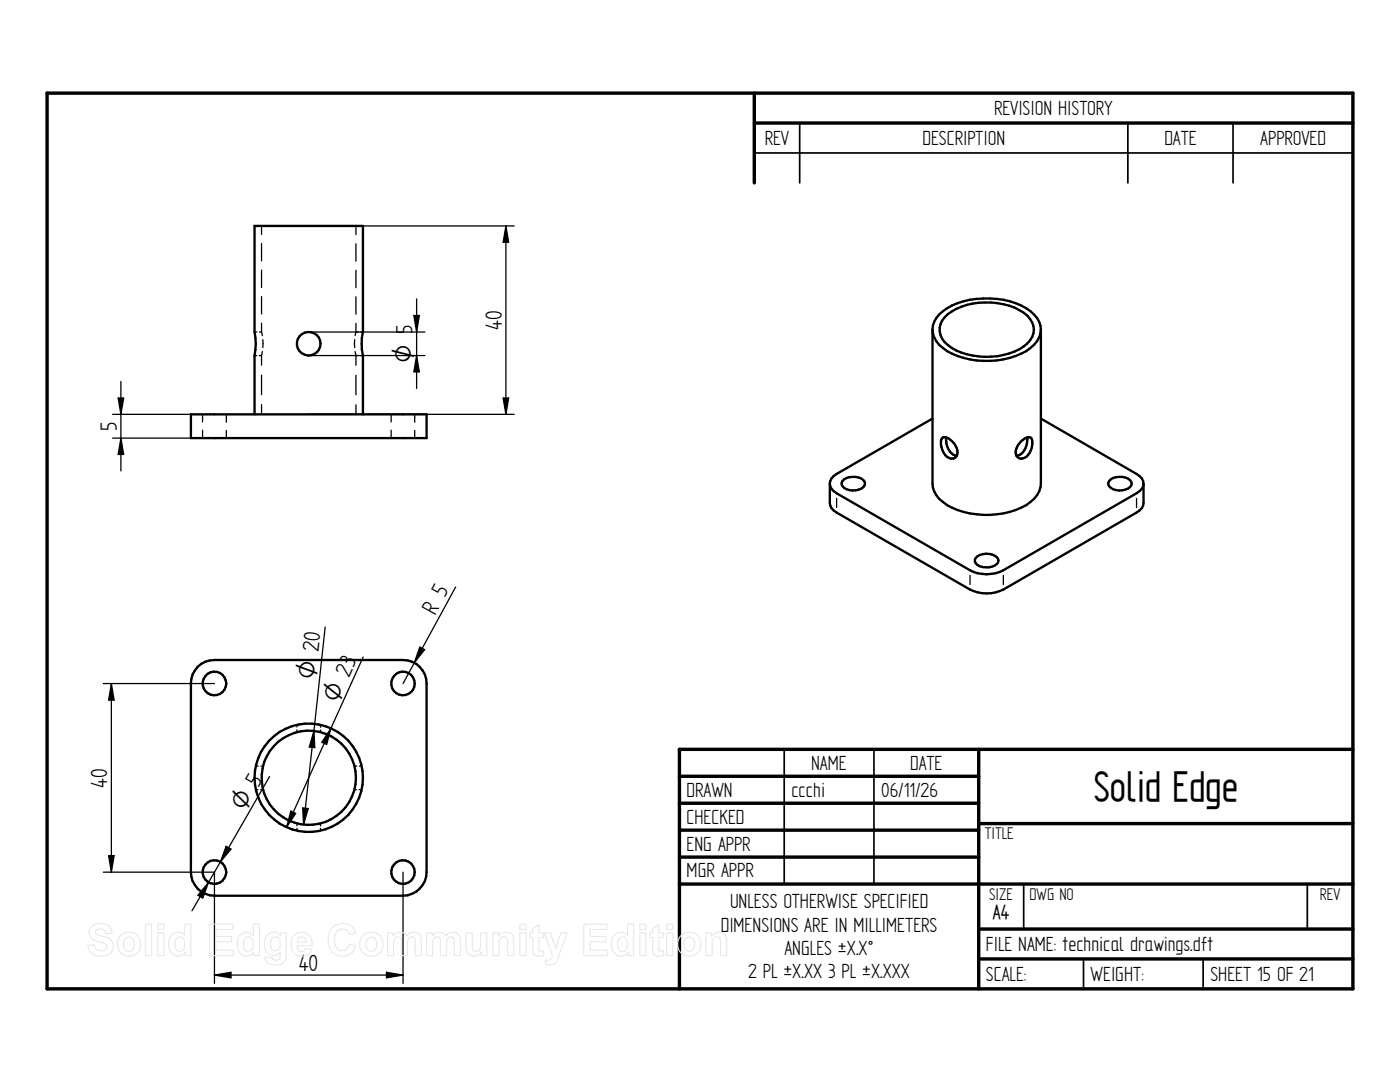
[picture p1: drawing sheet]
<svg xmlns="http://www.w3.org/2000/svg" width="279mm" height="216mm" viewBox="0 0 279 216" stroke-linecap="round" stroke-linejoin="round" font-family="sans-serif">
<g fill="none" stroke="#000" stroke-width=".68">
<path d="M9.4 18.6h260.6v178.7h-260.6zM150.5 18.6v17.9M150.5 24.6h119.5M135.6 154.9h59.7M195.3 149.5v47.8M270 149.5h-134.4v47.8M135.6 160.3h59.7M135.6 165.7h59.7M135.6 171h59.7M135.6 176.4h134.4M195.3 164.3h74.7M195.3 185.4h74.7"/>
<path d="M195.3 191.3h74.7"/>
</g>
<path d="M150.5 30.5h119.5M159.6 24.6v11.9M225.1 24.6v11.9M246.1 24.6v11.9M156.5 149.5v26.9M174.4 149.5v26.9M204.3 176.5v8.9M260.9 176.5v8.9M216.2 191.3v6M240.1 191.3v6" fill="none" stroke="#000" stroke-width=".34"/>
<g fill="none" stroke="#000" stroke-width=".47">
<path d="M72.4 71a11 11 0 0 1 0-4.7v-21.2h-21.6v21.2a11 11 0 0 1 0 4.7v11.7M72.4 70.9v11.8M186.1 65.8a5.4 5.4 0 0 0 2.9 4.3 16.9 16.9 0 0 0 15.8 0 5.4 5.4 0 0 0 2.9-4.3M186.1 65.8a5.2 5.2 0 0 1 2.9-4.3 16.9 16.9 0 0 1 15.8 0 5.2 5.2 0 0 1 2.9 4.3M186.1 65.8v30.7a5.4 5.4 0 0 0 2.9 4.3 16.9 16.9 0 0 0 15.8 0 5.4 5.4 0 0 0 2.9-4.3v-30.7M188.5 63.3a11.9 11.9 0 0 1 9.4-2.9 10.3 10.3 0 0 1 7.7 3.3 3.7 3.7 0 0 1-1.3 5.4 14.4 14.4 0 0 1-14.4 .3 4 4 0 0 1-2.2-4.7zM38.1 82.7h47v4.7h-47zM165.6 96.5a2.31 2.31 0 0 0 1.4 1.9l26.6 15.4a7.3 7.3 0 0 0 6.6 0l26.6-15.4a2.26 2.26 0 0 0 1.4-1.9M165.6 96.5v3.8a2.3 2.3 0 0 0 1.4 2l26.6 15.3a7.6 7.6 0 0 0 6.6 0l26.6-15.3a2.25 2.25 0 0 0 1.4-2v-3.8M168.5 95.6a3.2 3.2 0 0 1 4.1 .5 1.21 1.21 0 0 1-1.2 1.6 2.84 2.84 0 0 1-3.4-1v-.4zM186.1 83.5l-19.1 11.1a2.3 2.3 0 0 0-1.4 1.9M188 87.5a1.33 1.33 0 0 1 1.9 .5 2.46 2.46 0 0 1 .9 3.2 1.57 1.57 0 0 1-2.4-.8l-.4-.8a2.65 2.65 0 0 1 0-2.1z"/>
<path d="M188.8 87.3a3.5 3.5 0 0 0 1.8 3.6h.3M203.9 88a1.97 1.97 0 0 1 1.8-.7 2.69 2.69 0 0 1-.3 3.1 1.58 1.58 0 0 1-2.3 .8 2.15 2.15 0 0 1 .5-2.9zM205 87.3a3.5 3.5 0 0 1-1.8 3.6h-.3M207.7 83.5l19.1 11.1a2.25 2.25 0 0 1 1.4 1.9M221.7 95.6a3.2 3.2 0 0 1 4.1 .5 1.21 1.21 0 0 1-1.2 1.6 2.84 2.84 0 0 1-3.4-1v-.4zM194.7 111.3a3.1 3.1 0 0 1 4.5 .2 1.04 1.04 0 0 1-.7 1.4 3.5 3.5 0 0 1-3.8-.5l-.1-.3zM39.5 133.1a4.6 4.6 0 0 1 3.3-1.4h37.6a4.7 4.7 0 0 1 4.7 4.7v37.6a4.8 4.8 0 0 1-4.7 4.7h-37.6a4.7 4.7 0 0 1-4.7-4.7v-37.6a4.6 4.6 0 0 1 1.4-3.3z"/>
<circle cx="61.6" cy="68.6" r="2.35"/>
<circle cx="42.8" cy="136.4" r="2.35"/>
<circle cx="80.4" cy="136.4" r="2.35"/>
<circle cx="61.6" cy="155.2" r="10.8"/>
<circle cx="61.6" cy="155.2" r="9.4"/>
<circle cx="42.8" cy="174" r="2.36"/>
<circle cx="80.4" cy="174" r="2.35"/>
</g>
<g fill="none" stroke="#000" stroke-width=".25">
<path d="M52.2 45.1v1.7M52.2 48.6v3.5M52.2 53.9v3.5M52.2 59.2v3.5M61.6 45.1h41M71 45.1v1.7M71 48.6v3.5M71 53.9v3.5M71 59.2v3.5M83.1 59.6v17.9M101 45.1l.5 3.2h-1.1zM101 45.1v37.6"/>
<path d="M23.6 79.4h1.1l-.6 3.3zM24.1 76.1v17.9M50.8 66.3h.5M50.8 71h.4M51.7 71h.5M51.8 66.3h.4M52.2 66.3l.2 .7M52.2 64.5v1.8M52.2 71v1.9M52.2 74.8v3.9M52.4 70.1l-.2 .9M52.5 67.8v1.5"/>
<path d="M61.6 66.3h23.2M61.6 71h23.2M70.8 67.8v1.5M70.9 70.1l.1 .9M71 64.5v1.8l-.1 .7M71 70.9v2M71 74.9v3.9M82.6 62.9h1.1l-.6 3.4zM83.1 71l.6 3.2h-1.1zM100.4 79.4h1.1l-.5 3.3zM22.5 82.7h15.6M22.5 87.4h15.6"/>
<path d="M24.1 87.4l.6 3.3h-1.1zM40.4 82.7v1.5M40.4 85.9v1.5M45.2 82.7v1.5M45.2 85.9v1.5M52.2 80.7v2M61.6 82.7h41M71 80.8v1.9M78.1 82.7v1.5M78.1 85.9v1.5M82.8 82.7v1.5M82.8 85.9v1.5"/>
<path d="M167 99.4v1.9M226.8 99.4v1.9M90.9 117.1l-10.5 19.3M193.6 114.8v1.8M200.2 114.8v1.8M20.6 136.4h22.2M22.2 136.4l.6 3.3h-1.1zM22.2 136.4v37.6M64.9 125.1l-4.3 39.4M72.5 131.1l-6.5 14.2M83.8 129.1l1 .5-2.1 2.6zM51.1 152.9h.4"/>
<path d="M51.1 157.6h.4M52 157.6h.5M52.1 152.9h.4M53.8 154.9l-9.8 17.1M59.3 144.7v.4M59.3 145.6v.5M62.7 145.8l.1 3.4-1.1-.1zM64 144.7v.4M64 145.7v.4M66 145.3l-8.8 19.8M66 145.3l-.8 3.2-1-.4zM70.7 152.9h.5"/>
<path d="M70.7 157.6h.5M71.7 157.6h.5M71.7 152.9h.5M20.6 174h22.2v22.2M21.7 170.7h1.1l-.6 3.3zM41.6 176.1l-1.1 3.1-1-.6zM44 172l-5.7 9.7M45.1 168.9l1 .5-2.1 2.6zM58 161.8l1 .5-1.8 2.8zM59.3 164.3v.5M59.3 165.3v.5M60.4 161.2l1.1 .1-.9 3.2z"/>
<path d="M64 164.3v.5M64 165.3v.5M80.4 174v22.2M42.8 194.6l3.3-.6v1.1zM42.8 194.6h37.6M77.1 194l3.3 .6-3.3 .5z"/>
</g>
<g fill="#000">
<path d="M101 45.1l.5 3.2h-1.1zM23.6 79.4h1.1l-.6 3.3zM83.1 71l.6 3.2h-1.1zM82.6 62.9h1.1l-.6 3.4zM100.4 79.4h1.1l-.5 3.3zM24.1 87.4l.6 3.3h-1.1zM22.2 136.4l.6 3.3h-1.1zM83.8 129.1l1 .5-2.1 2.6zM62.7 145.8l.1 3.4-1.1-.1zM66 145.3l-.8 3.2-1-.4zM21.7 170.7h1.1l-.6 3.3zM41.6 176.1l-1.1 3.1-1-.6z"/>
<path d="M45.1 168.9l1 .5-2.1 2.6zM58 161.8l1 .5-1.8 2.8zM60.4 161.2l1.1 .1-.9 3.2zM42.8 194.6l3.3-.6v1.1zM77.1 194l3.3 .6-3.3 .5z"/>
</g>
<g fill="none" stroke="#e6e6e6" stroke-width=".21">
<path d="M18.2 184.9a2.8 2.8 0 0 1 3.8 .2l.4 1.1-1.3 .1a1.11 1.11 0 0 0-1-.9 1.11 1.11 0 0 0-1.1 .6l.2 .4 .4 .2a4.6 4.6 0 0 1 2.8 1.3 2.03 2.03 0 0 1-.2 2.2 2.03 2.03 0 0 1-2.1 .7 2.26 2.26 0 0 1-2.6-2.2l1.3-.1a1.34 1.34 0 0 0 1.1 1.2 1.34 1.34 0 0 0 1.4-.9 1.2 1.2 0 0 0-1.2-.8 2.31 2.31 0 0 1-2.3-2l.1-.6zM24.1 186.7a2.37 2.37 0 0 1 3.5 .2 2.37 2.37 0 0 1-.6 3.5 2.37 2.37 0 0 1-3.4-1 2.68 2.68 0 0 1 .5-2.7zM25 187.4a1.09 1.09 0 0 1 1.3-.2 1.09 1.09 0 0 1 .5 1.2 1.12 1.12 0 0 1-1.1 1.4 1.12 1.12 0 0 1-1.1-1.4zM29 184.4h1.3v6.3h-1.3zM31.5 184.4h1.2v1.1h-1.2zM31.5 186.1h1.2v4.6h-1.2zM34.2 186.6a1.71 1.71 0 0 1 2.7 0v-2.2h1.2v6.3h-1.1v-.7a1.8 1.8 0 0 1-2.1 .7 1.8 1.8 0 0 1-1.2-1.9l.1-1.3zM35.2 187.3a.94 .94 0 0 1 1.1-.3 .94 .94 0 0 1 .6 1.1 1.27 1.27 0 0 1-1.2 1.7 1.79 1.79 0 0 1-.5-2.5zM41.8 184.4h4.7v1.1h-3.4v1.4h3.1v1h-3.1v1.7h3.5v1.1h-4.8zM47.9 186.6a1.71 1.71 0 0 1 2.6 0v-2.2h1.3v6.3h-1.1v-.7a1.8 1.8 0 0 1-2.1 .7 1.8 1.8 0 0 1-1.2-1.9l.1-1.3zM48.9 187.3a.94 .94 0 0 1 1.1-.3 .94 .94 0 0 1 .5 1.1 1.27 1.27 0 0 1-1.2 1.7 1.79 1.79 0 0 1-.4-2.5zM53.3 186.6a1.7 1.7 0 0 1 2.7 .2v-.7h1.1v4.1a1.85 1.85 0 0 1-2.1 2.3 1.62 1.62 0 0 1-2.1-1.5l1.4 .1a.85 .85 0 0 0 1 .5 .85 .85 0 0 0 .6-1v-.6a1.76 1.76 0 0 1-2 .5 1.76 1.76 0 0 1-1.1-1.7v-1.3z"/>
<path d="M54.2 187.3a1.02 1.02 0 0 1 1.3-.2 1.02 1.02 0 0 1 .4 1.3 1 1 0 0 1-.5 1.2 1 1 0 0 1-1.3-.4l-.1-1.2zM58.7 186.7a2.1 2.1 0 0 1 2.3-.5 2.1 2.1 0 0 1 1.3 2v.5h-3a.88 .88 0 0 0 .6 1.1 .88 .88 0 0 0 1.1-.6l1.2 .2a2.18 2.18 0 0 1-2.7 1.3 2.18 2.18 0 0 1-1.4-2.7l.2-.7zM59.6 187.2a.88 .88 0 0 1 1-.2 .88 .88 0 0 1 .5 1h-1.8zM66.3 185.2a2.72 2.72 0 0 1 4.7 .9l-1.3 .3a1.5 1.5 0 0 0-1.7-1 1.5 1.5 0 0 0-1.2 1.6 2.15 2.15 0 0 0 1.2 2.7 1.46 1.46 0 0 0 1.8-1.4l1.2 .4a2.81 2.81 0 0 1-3.3 2 2.81 2.81 0 0 1-2.2-3.1 3.6 3.6 0 0 1 .8-2.4zM72.4 186.7a2.37 2.37 0 0 1 3.6 .2 2.37 2.37 0 0 1-.7 3.5 2.37 2.37 0 0 1-3.3-1 2.68 2.68 0 0 1 .4-2.7zM73.3 187.4a1.09 1.09 0 0 1 1.4-.2 1.09 1.09 0 0 1 .5 1.2 1.12 1.12 0 0 1-1.1 1.4 1.12 1.12 0 0 1-1.1-1.4zM77.3 186.1h1.1v.7a1.61 1.61 0 0 1 2.8-.1 1.57 1.57 0 0 1 1.8-.6 1.57 1.57 0 0 1 1.1 1.7v2.9h-1.3v-3a.74 .74 0 0 0-.8-.7 .74 .74 0 0 0-.6 .8l-.1 2.9h-1.2v-2.9a.74 .74 0 0 0-.7-.9 .74 .74 0 0 0-.8 .9v2.9h-1.3zM85.1 186.1h1.1v.7a1.61 1.61 0 0 1 2.8-.1 1.57 1.57 0 0 1 1.8-.6 1.57 1.57 0 0 1 1.1 1.7v2.9h-1.3v-3a.74 .74 0 0 0-.8-.7 .74 .74 0 0 0-.6 .8l-.1 2.9h-1.2v-2.9a.74 .74 0 0 0-.7-.9 .74 .74 0 0 0-.8 .9v2.9h-1.3zM93 186.1h1.2v2.6a.85 .85 0 0 0 1 1.1 1.07 1.07 0 0 0 .7-1.3v-2.4h1.3v4.6h-1.1v-.7a1.63 1.63 0 0 1-2 .8 1.63 1.63 0 0 1-1.1-1.8zM98.4 186.1h1.1v.7a1.63 1.63 0 0 1 1.9-.8 1.63 1.63 0 0 1 1.1 1.8v2.9h-1.2v-2.8a.84 .84 0 0 0-.9-.9 .84 .84 0 0 0-.8 1v2.7h-1.2zM103.8 184.4h1.2v1.1h-1.2zM103.8 186.1h1.2v4.6h-1.2z"/>
<path d="M106.3 185.3l1.3-.8v1.6h.9v1h-.9v2.1a.49 .49 0 0 0 .2 .6 .49 .49 0 0 0 .6-.1l.1 .9a1.42 1.42 0 0 1-2.1-.7l-.1-2.8h-.6v-1h.6zM108.6 186.1h1.3l1 3.2 1-3.2h1.3l-1.9 5.2a1.72 1.72 0 0 1-2.3 1.2l-.1-1a.98 .98 0 0 0 1.4-.8zM116.5 184.4h4.7v1.1h-3.4v1.4h3.1v1h-3.1v1.7h3.5v1.1h-4.8zM122.6 186.6a1.71 1.71 0 0 1 2.6 0v-2.2h1.2v6.3h-1.1v-.7a1.8 1.8 0 0 1-2 .7 1.8 1.8 0 0 1-1.2-1.9v-1.3zM123.6 187.3a.94 .94 0 0 1 1.1-.3 .94 .94 0 0 1 .5 1.1 1.27 1.27 0 0 1-1.2 1.7 1.79 1.79 0 0 1-.4-2.5zM127.7 184.4h1.2v1.1h-1.2zM127.7 186.1h1.2v4.6h-1.2zM130.3 185.3l1.2-.8v1.6h.9v1h-.9v2.1a.49 .49 0 0 0 .2 .6 .49 .49 0 0 0 .7-.1l.1 .9a1.42 1.42 0 0 1-2.2-.7v-2.8h-.6v-1h.6zM133.1 184.4h1.2v1.1h-1.2zM133.1 186.1h1.2v4.6h-1.2zM135.9 186.7a2.37 2.37 0 0 1 3.5 .2 2.37 2.37 0 0 1-.6 3.5 2.37 2.37 0 0 1-3.4-1 2.68 2.68 0 0 1 .5-2.7zM136.8 187.4a1.09 1.09 0 0 1 1.3-.2 1.09 1.09 0 0 1 .5 1.2 1.12 1.12 0 0 1-1 1.4 1.12 1.12 0 0 1-1.1-1.4z"/>
<path d="M140.9 186.1h1.1v.7a1.63 1.63 0 0 1 1.9-.8 1.63 1.63 0 0 1 1.1 1.8v2.9h-1.2v-2.8a.84 .84 0 0 0-.9-.9 .84 .84 0 0 0-.8 1v2.7h-1.2z"/>
</g>
<text font-size="9.5" x="218.3" y="159.9">Solid Edge</text>
<g font-size="5.3">
<text x="100.2" y="65.8" transform="rotate(-90 100.2 65.8)">40</text>
<text x="23.3" y="86" transform="rotate(-90 23.3 86)">5</text>
<text x="86.9" y="122.9" transform="rotate(-61 86.9 122.9)">R 5</text>
<text x="21.4" y="157.1" transform="rotate(-90 21.4 157.1)">40</text>
<text x="59.6" y="193.8">40</text>
</g>
<g font-size="5.1">
<text x="82.3" y="72.3" transform="rotate(-90 82.3 72.3)">O 5</text>
<text x="62.9" y="135.7" transform="rotate(-84 62.9 135.7)">O 20</text>
<text x="67.4" y="140.4" transform="rotate(-66 67.4 140.4)">O 23</text>
<text x="48.8" y="162" transform="rotate(-60 48.8 162)">O 5</text>
</g>
<g font-size="4.6">
<text x="198.4" y="22.9">REVISION HISTORY</text>
<text x="152.6" y="28.9">REV</text>
<text x="184.1" y="28.9">DESCRIPTION</text>
<text x="232.4" y="28.9">DATE</text>
<text x="251.5" y="28.9">APPROVED</text>
<text x="161.9" y="153.6">NAME</text>
<text x="181.7" y="153.6">DATE</text>
<text x="137" y="159">DRAWN</text>
<text x="157.9" y="159">ccchi</text>
<text x="175.9" y="159">06/11/26</text>
<text x="137" y="164.3">CHECKED</text>
<text x="137" y="169.7">ENG APPR</text>
<text x="137" y="175.1">MGR APPR</text>
<text x="143.8" y="185.9">DIMENSIONS ARE IN MILLIMETERS</text>
<text x="145.7" y="181.2">UNLESS OTHERWISE SPECIFIED</text>
<text x="198.2" y="183.4">A4</text>
<text x="156.5" y="190.6">ANGLES ±X.X°</text>
<text x="196.8" y="189.8">FILE NAME: technical drawings.dft</text>
<text x="149.3" y="195.2">2 PL ±X.XX 3 PL ±X.XXX</text>
<text x="196.8" y="195.7">SCALE:</text>
<text x="217.7" y="195.7">WEIGHT:</text>
<text x="241.6" y="195.7">SHEET 15 OF 21</text>
</g>
<g font-size="3.8">
<text x="196.5" y="167.4">TITLE</text>
<text x="197.4" y="179.5">SIZE</text>
<text x="205.5" y="179.5">DWG NO</text>
<text x="263.4" y="179.5">REV</text>
</g>
</svg>
